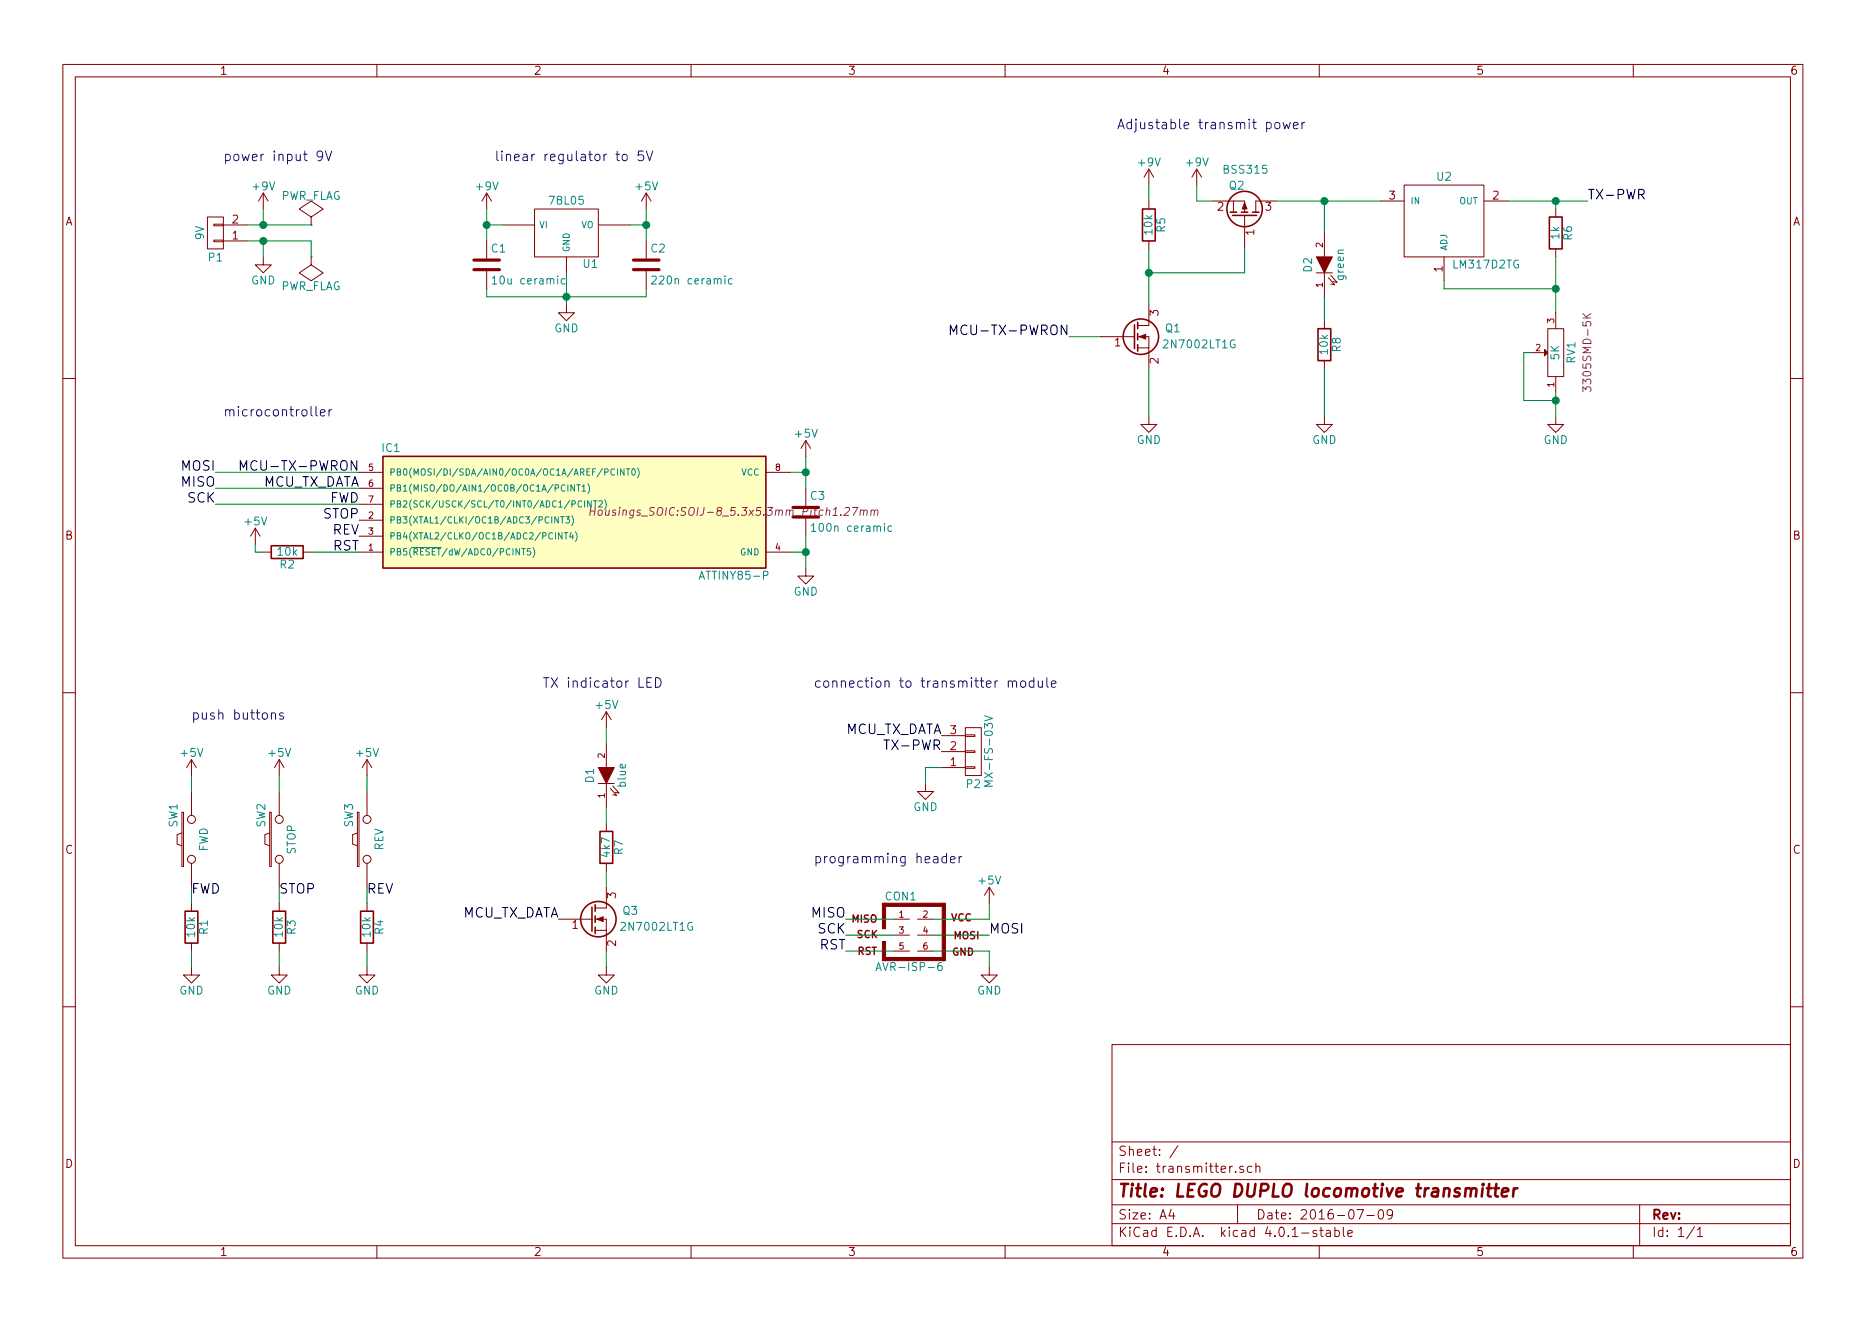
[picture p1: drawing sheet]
<svg xmlns="http://www.w3.org/2000/svg" width="297mm" height="210mm" viewBox="0 0 297 210" stroke-linecap="round" stroke-linejoin="round" font-family="sans-serif">
<g fill="none" stroke="#840000" stroke-width=".16">
<path d="M10 10.3h277v189.9h-277zM12 12.2h273v186.1h-273zM60 10.3v1.9M110 10.3v1.9M160 10.3v1.9M210 10.3v1.9M260 10.3v1.9M33 34.5h2.6v5.1h-2.6zM34 35.7h1.6v.2h-1.6zM34 38.2h1.6v.3h-1.6zM35.6 38.3h3.8M35.6 35.8h3.8"/>
<path d="M41.9 30.7l-.8 1.3M41.9 30.7v2.6M41.9 30.7l.8 1.3M49.5 35.8h.1M49.5 34.5l1.9-1.2-1.9-1.3-1.9 1.3 1.9 1.2v1.3M77.5 30.7v2.6M77.5 38.3v2.8M77.5 30.7l-.8 1.3M77.5 30.7l.7 1.3M80 35.8h5.1M85.1 33.3h10.1v7.6h-10.1zM95.2 35.8h5.1"/>
<path d="M102.9 30.7l-.8 1.3M102.9 30.7v2.6M102.9 38.3v2.8M102.9 30.7l.7 1.3M182.9 26.9v2.6M182.9 32v1.3M182.9 38.3v1.3M182.9 26.9l-.8 1.3M182.9 26.9l.7 1.3M190.5 26.9l-.8 1.3M190.5 26.9v2.6M190.5 26.9l.8 1.3"/>
<path d="M193 32h5.1v1.8M196.3 32v1.8M198.1 34.3v5.3M203.2 32h-3.3v1.8M210.8 37.1v3.8M219.7 32h3.8M223.5 29.5h12.7v11.4h-12.7zM236.2 32h3.8M247.6 33.3v1.2M247.6 39.6v1.3M41.9 40.9v1.3h1.3l-1.3 1.2-1.3-1.2h1.3M49.5 40.9h.1"/>
<path d="M49.5 40.9v1.3l1.9 1.2-1.9 1.3-1.9-1.3 1.9-1.2M77.5 43.2v2.8M90.2 48.5v1.3h1.2l-1.2 1.2-1.3-1.2h1.3M90.2 40.9v2.5M102.9 43.2v2.8M175.3 53.6h5.3M181.1 53.6h1.8v5.1M181.1 55.4h1.8M182.9 48.5v3.3h-1.8M209.5 43.4h2.6M210.8 43.4v3.8M210.8 51v1.3"/>
<path d="M210.8 57.4v1.3M211.5 44.2l1 1.1-.7-.1M211.8 43.8l1.1 1.2-.7-.2M229.9 40.9v3.8M243.8 56.1h2.1M246.4 52.3h2.5v7.6h-2.5zM247.6 49.8v2.5M247.6 59.9v2.6M10 60.2h2M57.1 75.2h3.9M57.1 77.7h3.9M121.9 75.2h3.8"/>
<path d="M128.3 70.1v2.5M128.3 77.7v2.8M128.3 70.1l-.8 1.3M128.3 70.1l.7 1.3M182.9 66.3v1.3h1.2l-1.2 1.2-1.3-1.2h1.3M210.8 66.3v1.3h1.3l-1.3 1.2-1.3-1.2h1.3M247.6 66.3v1.3h1.3l-1.3 1.2-1.2-1.2h1.2M285 60.2h2M40.6 84.1l-.7 1.2M40.6 84.1v2.5M40.6 84.1l.8 1.2M41.9 87.9h1.3"/>
<path d="M48.3 87.9h1.2M57.1 87.9h3.9M57.1 82.8h3.9M57.1 85.3h3.9M57.1 80.3h3.9M121.9 87.9h3.8M128.3 90.4v1.3h1.2l-1.2 1.3-1.3-1.3h1.3M128.3 82.5v2.8M10 110.3h2M96.5 113.3v2.5M96.5 118.4v3.8M96.5 113.3l-.7 1.2"/>
<path d="M96.5 113.3l.8 1.2M149.9 119.6h3.8M149.9 117.1h3.8M153.7 117h1.5v.2h-1.5zM153.7 119.5h1.5v.3h-1.5zM153.7 115.8h2.5v7.6h-2.5zM285 110.3h2M29 129.3h.2v8.6h-.2zM29 132.6l-.8 .2v1.6l.8 .2M30.5 120.9v2.5M30.5 126v3.8M30.5 137.4v3.8"/>
<path d="M30.5 120.9l-.8 1.3M30.5 120.9l.7 1.3M42.9 129.3h.3v8.6h-.3zM42.9 132.6l-.7 .2v1.6l.7 .2M44.4 120.9v2.5M44.4 126v3.8M44.4 137.4v3.8M44.4 120.9l-.7 1.3M44.4 120.9l.8 1.3M56.9 129.3h.2v8.6h-.2zM56.9 132.6l-.8 .2v1.6l.8 .2M58.4 120.9v2.5"/>
<path d="M58.4 126v3.8M58.4 137.4v3.8M58.4 120.9l-.7 1.3M58.4 120.9l.8 1.3M95.2 124.7h2.6M96.5 124.7v3.8M96.5 131.1v1.2M96.5 137.4v1.3M97.2 125.5l1 1.1-.7-.1M97.5 125.1l1.1 1.1-.7-.1M147.3 124.7v1.3h1.3l-1.3 1.2-1.3-1.2h1.3M149.9 122.2h3.8"/>
<path d="M153.7 122h1.5v.3h-1.5zM30.5 153.9v1.3h1.2l-1.2 1.3-1.3-1.3h1.3M30.5 143.8v1.2M30.5 150.1v1.3M44.4 153.9v1.3h1.3l-1.3 1.3-1.2-1.3h1.2M44.4 143.8v1.2M44.4 150.1v1.3M58.4 153.9v1.3h1.3l-1.3 1.3-1.3-1.3h1.3M58.4 143.8v1.2M58.4 150.1v1.3M88.9 146.3h5.3M94.7 146.3h1.8v5.1"/>
<path d="M94.7 148.1h1.8M96.5 153.9v1.3h1.3l-1.3 1.3-1.3-1.3h1.3M96.5 141.2v3.3h-1.8M142.2 146.3h2.6M142.2 148.8h2.6M142.2 151.4h2.6M146 146.3h2.6M146 148.8h2.6M146 151.4h2.6M157.5 153.9v1.3h1.2l-1.2 1.3-1.3-1.3h1.3M157.5 141.2l-.8 1.3M157.5 141.2v2.6"/>
<path d="M157.5 141.2l.7 1.3M10 160.2h2M177 166.3h108v32h-108zM285 160.2h2M60 198.3v1.9M110 198.3v1.9M160 198.3v1.9M177 194.8h108M177 191.8h108M177 187.8h108M177 181.8h108M186.4 192.5l-.3 1h.9"/>
<path d="M186.8 193v1M187.5 182.3l-1.3 2M197 191.8v3M197.9 185.7a.37 .37 0 0 0-.6 .1l.1 .2 .5 .2 .1 .1-.2 .3-.5-.1M199.3 185.7l-.5-.1-.2 .3v.6l.2 .1 .5-.1M199.9 185.7l.2-.1 .4 .1 .1 .9M199.9 185.1v1.5M209.6 195.9a.37 .37 0 0 0-.6 .1l.1 .3 .5 .1 .1 .1-.3 .3-.4-.1M210 198.3v1.9M210.1 195.8h.5M210.3 195.3v1.3l.3 .2M211.2 195.9h.5l.1 .9"/>
<path d="M211.8 196.2l-.5 .1-.2 .2 .1 .2 .1 .1 .5-.1M212.5 195.9a.48 .48 0 0 1 .6 .1v.7a.48 .48 0 0 1-.6 0M212.5 195.3v1.5M213.8 195.3v1.3l.2 .2M214.6 196.3l.7-.1-.1-.3-.4-.1-.2 .2v.7h.6M216 192.5h1l-.6 1.5M217.6 193.5h1.1M219.5 192.7a.35 .35 0 0 1 .4-.2 .35 .35 0 0 1 .3 .3 .77 .77 0 0 1-.5 1.2l-.2-.1a1.2 1.2 0 0 1 0-1.2zM221.7 193.2l-.3 .3h-.3l-.3-.3v-.4l.2-.2 .4-.1 .2 .2a1.19 1.19 0 0 1-.2 1.2l-.4 .1M260 198.3v1.9M261 191.8v6.5M269.7 195.2l-1.2 2"/>
<path d="M270.2 195.8l.4-.5v1.5M270.2 196.8h.8"/>
<circle cx="30.5" cy="130.4" r=".63"/>
<circle cx="30.5" cy="136.8" r=".63"/>
<circle cx="44.4" cy="130.4" r=".63"/>
<circle cx="44.4" cy="136.8" r=".63"/>
<circle cx="58.4" cy="130.4" r=".63"/>
<circle cx="58.4" cy="136.8" r=".63"/>
</g>
<path d="M236.1 188.4l-.1 .1 .1 .1 .1-.1-.1-.1v.2M236.7 189.1h.8M237.1 188.4l-.2 1.8v.1l.4 .1M237.8 189.1h.8M238.2 188.4l-.2 1.8 .1 .1 .4 .1M239.1 189.8l1-.2-.1-.4-.6-.1-.3 .3-.1 .8 .1 .1 .2 .1 .6-.1M241 189.1l-.2 1.3M241.6 189.1a.54 .54 0 0 0-.7 .4" fill="none" stroke="#840000" stroke-width=".41"/>
<path d="M151.3 53.3v-1.6l.5 1.1 .5-1.1v1.6M38.3 74.8v-1.5l.5 1.1 .5-1.1v1.5" fill="none" stroke="#000" stroke-width=".16"/>
<g fill="none" stroke="#840000" stroke-width=".25">
<path d="M181.9 33.3h2v5h-2zM195.8 33.8h1M196.2 34.3h3.8M197.6 33.8h1M199.4 33.8h1M246.6 34.5h2.1v5.1h-2.1zM180.6 51.7v3.8M181.1 51.3v1M181.1 53.1v1M181.1 54.9v1M209.8 52.3h2v5.1h-2zM61 72.6h60.9v17.8h-60.9z"/>
<path d="M43.2 86.9h5.1v2h-5.1zM95.5 132.3h2v5.1h-2zM29.5 145h2v5.1h-2zM43.4 145h2.1v5.1h-2.1zM57.4 145h2v5.1h-2zM94.2 144.4v3.8M94.7 144v1M94.7 145.8v1M94.7 147.6v1"/>
<circle cx="198.1" cy="33.3" r="2.82"/>
<circle cx="181.6" cy="53.6" r="2.82"/>
<circle cx="95.2" cy="146.3" r="2.82"/>
</g>
<g fill="#840000" stroke="#840000" stroke-width=".16">
<path d="M198.1 32.3l.4 1h-.8z"/>
<path d="M245.9 55.6l.5 .5-.5 .5z"/>
<path d="M181.4 53.6l1-.4v.8z"/>
<path d="M140.8 152.4h9.4v.5h-9.4z"/>
<path d="M140.8 143.8h9.2v.5h-9.2z"/>
<path d="M140.5 149.9h.5v3h-.5z"/>
<path d="M140.5 143.8h.5v4h-.5z"/>
<path d="M150 143.8h.5v9.1h-.5z"/>
<path d="M209.5 40.9h2.6l-1.3 2.5z"/>
<path d="M95.2 122.2h2.6l-1.3 2.5z"/>
<path d="M95 146.3l1-.4v.8z"/>
</g>
<g fill="none" stroke="#008400" stroke-width=".16">
<path d="M39.4 38.3h10.1v2.6M39.4 35.8h10.1M41.9 33.3v2.5M41.9 38.3v2.6M77.5 35.8h2.5M77.5 33.3v5M100.3 35.8h2.6M102.9 33.3v5M182.9 29.5v2.5M182.9 39.6v8.9M190.5 29.5v2.5h2.5M198.1 39.6v3.8h-15.2"/>
<path d="M203.2 32h16.5M210.8 32v5.1M240 32h12.7M247.6 32v1.3M77.5 46v1.2h25.4v-1.2M90.2 43.4v5.1M170.2 53.6h5.1M182.9 58.7v7.6M210.8 47.2v3.8M210.8 58.7v7.6M229.9 44.7v1.3h17.7M243.8 56.1h-1.2v7.6h5"/>
<path d="M247.6 40.9v8.9M34.3 75.2h22.8M34.3 77.7h22.8M125.7 75.2h2.6M128.3 72.6v5.1M247.6 62.5v3.8M34.3 80.3h22.8M40.6 86.6v1.3h1.3M49.5 87.9h7.6M125.7 87.9h2.6M128.3 85.3v5.1M96.5 115.8v2.6"/>
<path d="M30.5 123.4v2.6M44.4 123.4v2.6M58.4 123.4v2.6M96.5 128.5v2.6M96.5 138.7v2.5M149.9 122.2h-2.6v2.5M30.5 141.2v2.6M30.5 151.4v2.5M44.4 141.2v2.6M44.4 151.4v2.5M58.4 141.2v2.6M58.4 151.4v2.5"/>
<path d="M96.5 151.4v2.5M134.6 151.4h7.6M134.6 146.3h7.6M134.6 148.8h7.6M148.6 151.4h8.9v2.5M148.6 148.8h8.9M157.5 143.8v2.5h-8.9"/>
</g>
<g fill="none" stroke="#840084" stroke-width=".16">
<path d="M252 49.9l.7 .7M253.2 49.9l-.7 .5M252 62.4v-.8l.5 .4 .1-.4h.5l.1 .2v.4l-.1 .2M94 81.4h.7M94.1 80.8l-.2 1.2M94.8 80.8l-.2 1.2M95.3 81.3l.4-.1 .2 .2v.4l-.3 .2-.4-.1zM135.7 80.8h.9l-.8 1.2M137 81.3l.2-.1h.3l-.1 .8M137 81.2l-.1 .8M137.5 81.4l.2-.2h.2l.2 .2-.1 .6M138.7 81.3l.2-.1h.3l-.1 .8"/>
<path d="M138.7 81.2l-.1 .8M139.2 81.4l.2-.2h.2l.2 .2-.1 .6"/>
</g>
<g fill="#008400" stroke="#008400" stroke-width=".25">
<circle cx="247.7" cy="46" r=".51"/>
<circle cx="247.7" cy="63.7" r=".51"/>
<circle cx="247.7" cy="32" r=".51"/>
<circle cx="128.3" cy="87.9" r=".51"/>
<circle cx="182.9" cy="43.4" r=".51"/>
<circle cx="41.9" cy="35.8" r=".51"/>
<circle cx="128.3" cy="75.2" r=".51"/>
<circle cx="77.5" cy="35.8" r=".51"/>
<circle cx="90.2" cy="47.2" r=".51"/>
<circle cx="102.9" cy="35.8" r=".51"/>
<circle cx="41.9" cy="38.3" r=".51"/>
<circle cx="210.8" cy="32" r=".51"/>
</g>
<path d="M61 72.6h60.9v17.8h-60.9z" fill="#ffffc2" stroke="#ffffc2" stroke-width=".16"/>
<g fill="none" stroke="#008484" stroke-width=".16">
<path d="M78.4 44.3l.3-.4v1.3M78.4 45.2h.7M89.9 44.4l-.3-.1-.3 .3 .1 .5h.5M103.8 44l.4-.1 .2 .1 .1 .3-.8 .9h.8M116.5 44.4l-.3-.1-.2 .3 .1 .5h.4M89.9 77.3a.4 .4 0 0 0-.5 0 .4 .4 0 0 0-.1 .4l.2 .4 .3 .1 .1-.1M90.4 77.2v1M91.4 77.2v1l-.5-1v1M91.8 77.2h.6M92.1 77.2v1M92.6 79.8a.4 .4 0 0 0-.5 0 .4 .4 0 0 0-.1 .5l.2 .4h.2l.2-.1M92.7 77.5l.2-.3v1"/>
<path d="M92.7 78.2h.5M93.1 79.7v1M93.6 77a1.2 1.2 0 0 1 0 1.6M94.1 79.7v1l-.6-1v1M94.5 79.7h.5M94.7 79.7v1M95.3 79.8l.4-.1 .2 .1v.2l-.6 .7h.6M96.2 79.5a1.2 1.2 0 0 1 0 1.6M96.3 75.2l.4-.1v-.4l-.4-.1v1M97.8 74.7a.4 .4 0 0 0-.5 0 .4 .4 0 0 0-.1 .5l.2 .4h.3l.1-.1M98.3 74.6v1M99.3 74.6v1l-.5-1v1"/>
<path d="M99.7 74.6h.6M100 74.6v1M100.7 74.7l.1-.1a.55 .55 0 0 1 .3 .5 .55 .55 0 0 1-.3 .5 .71 .71 0 0 1-.1-.9zM101.5 74.5a1.2 1.2 0 0 1 0 1.5M65.7 87.1h4.5M83.1 87.3h.5M83.3 87.3v1M84.5 87.3h-.5l-.1 .5 .1-.1 .4 .1 .1 .4-.2 .1-.4-.1M84.8 87.2a1.2 1.2 0 0 1 0 1.5M87.8 82.2v1.1M88.4 84.8v1M88.9 82.2v1.1l-.6-1.1v1.1"/>
<path d="M89.2 82.2h.6M89.5 84.8v1l-.6-1v1M89.5 82.2v1.1M89.8 84.8h.6M90 82.2h.7l-.4 .4 .3 .1v.5l-.1 .1-.5-.1M90.1 84.8v1M90.9 84.7l-.2 .8h.6M91 82.1a1.2 1.2 0 0 1 0 1.5M91 80.2h.5v-.4l-.5-.1v1M91.2 85.1v.7M91.6 84.6a1.2 1.2 0 0 1 0 1.6M129.2 83.7l.3-.4v1.3"/>
<path d="M129.2 84.6h.7M141.9 83.8l-.3-.1-.2 .3 .1 .5h.4M156.7 113.9l1.3 .4-1.3 .5M158 124.3h-1.3l.9 .4-.9 .4h1.3M139.4 154.5l.5-1.3 .4 1.3M139.6 154.1h.6M149.9 153.2a.47 .47 0 0 0-.6 .5l.1 .7 .4 .1 .1-.1 .1-.5-.1-.2h-.4l-.2 .2"/>
</g>
<path d="M75.4 42.9h4.1M75.4 41.4h4.1M100.8 42.9h4.1M100.8 41.4h4.1M126.2 82.3h4.1M126.2 80.8h4.1" fill="none" stroke="#840000" stroke-width=".51"/>
<g fill="none" stroke="#0000c2" stroke-width=".16">
<path d="M203 19.6a.42 .42 0 0 1 .4-.1 .42 .42 0 0 1 .3 .3v.5a.42 .42 0 0 1-.8-.1zM204.2 19.5l.3 1 .3-.7 .3 .7 .3-1M205.9 20l.7-.2v-.2l-.5-.1-.2 .2 .1 .7h.6M207.3 19.5v1M207.7 19.5l-.3 .1-.1 .2M51.4 24.7a.48 .48 0 0 1-.5 .3 .48 .48 0 0 1-.4-.3v-.5a.48 .48 0 0 1 .8 0 1 1 0 0 1-.4 1.4h-.3M51.8 24l.5 1.6 .5-1.6M99.2 24.6a.42 .42 0 0 1 .6 .3v.5a.42 .42 0 0 1-.8-.1v-.4zM102.4 24h-.7l-.1 .8 .2-.2 .5 .1 .2 .2v.4l-.3 .3h-.4l-.2-.2M102.9 24l.5 1.6 .5-1.6M50.3 64.7v1.3l.2 .2M51 65.7l.7-.1v-.3l-.5-.1-.2 .2 .1 .7h.6"/>
<path d="M52.4 65.2v1M52.8 65.2l-.3 .1-.1 .2M43.2 113.6a.38 .38 0 0 1 .7 .1v.8M45.1 113.5h-.4l-.2 .2 .1 .2 .5 .1v.4h-.6M103 108.6h.5M103.7 107.9h-.7v1.5h.7M104.3 107.9a.77 .77 0 0 1 .9 .7 .77 .77 0 0 1-.9 .8zM160.5 108.5a.38 .38 0 0 1 .7 .1v.8M161.2 108.6a.35 .35 0 0 1 .3-.2 .35 .35 0 0 1 .3 .2v.8M162.5 108.5a.42 .42 0 0 1 .5-.1 .42 .42 0 0 1 .3 .3l-.1 .5a.42 .42 0 0 1-.7-.1zM164.6 108.5a.48 .48 0 0 0-.7 0l-.1 .6a.48 .48 0 0 0 .8 .2M164.6 107.9v1.5"/>
<path d="M165.3 108.4v.8a.38 .38 0 0 0 .6 0M165.9 108.4v1M166.6 107.9v1.3l.3 .2M167.4 108.9l.7-.2-.1-.2-.4-.1-.2 .2v.7h.6M150.7 136.4a.48 .48 0 0 0-.7 .1l-.1 .6a.48 .48 0 0 0 .8 .2M150.7 135.8v1.5M151.3 136.8l.7-.1v-.3l-.5-.1-.2 .2 .1 .8h.6M152.7 136.3v1M153.1 136.3l-.3 .1-.1 .2"/>
</g>
<text font-size="2.8" fill="#840000" x="178" y="190.5">Title: LEGO DUPLO locomotive transmitter</text>
<g font-size="2.1" fill="#0000c2">
<text x="177.8" y="20.6">Adjustable transmit power</text>
<text x="35.6" y="25.6">power input 9V</text>
<text x="78.7" y="25.6">linear regulator to 5V</text>
<text x="35.6" y="66.3">microcontroller</text>
<text x="86.4" y="109.5">TX indicator LED</text>
<text x="129.5" y="109.5">connection to transmitter module</text>
<text x="30.5" y="114.5">push buttons</text>
<text x="129.5" y="137.4">programming header</text>
</g>
<g font-size="2.1">
<text x="252.7" y="31.7">TX-PWR</text>
<text x="153.1" y="53.3">MCU-TX-PWRON</text>
<text x="28.9" y="77.5">MISO</text>
<text x="28.9" y="74.9">MOSI</text>
<text x="40.1" y="74.9">MCU-TX-PWRON</text>
<text x="41.4" y="77.5">MCU_TX_DATA</text>
<text x="29.8" y="80">SCK</text>
<text x="51.4" y="82.5">STOP</text>
<text x="52.3" y="80">FWD</text>
<text x="52.8" y="85.1">REV</text>
<text x="52.9" y="87.6">RST</text>
<text x="134.1" y="116.8">MCU_TX_DATA</text>
<text x="141.5" y="119.4">TX-PWR</text>
<text x="30.5" y="142.2">FWD</text>
<text x="44.4" y="142.2">STOP</text>
<text x="58.4" y="142.2">REV</text>
<text x="73.1" y="146">MCU_TX_DATA</text>
<text x="129.2" y="146">MISO</text>
<text x="130.1" y="148.6">SCK</text>
<text x="157.5" y="148.6">MOSI</text>
<text x="130.4" y="151.1">RST</text>
</g>
<g font-size="2.1" fill="#840000">
<text x="178" y="184">Sheet: /</text>
<text x="178" y="186.7">File: transmitter.sch</text>
<text x="178" y="196.9">KiCad E.D.A. kicad 4.0.1-stable</text>
<text x="178" y="194.1">Size: A4</text>
<text x="200" y="194.1">Date: 2016-07-09</text>
<text x="263" y="194.1">Rev:</text>
<text x="263" y="196.9">Id: 1/1</text>
</g>
<g font-size="1.8" fill="#840000">
<text x="35" y="11.9">1</text>
<text x="85" y="11.9">2</text>
<text x="135" y="11.9">3</text>
<text x="185" y="11.9">4</text>
<text x="235" y="11.9">5</text>
<text x="285" y="11.9">6</text>
<text x="10.4" y="35.9">A</text>
<text x="37" y="35.6">2</text>
<text x="193.8" y="33.5">2</text>
<text x="201.4" y="33.5">3</text>
<text x="221.1" y="31.7">3</text>
<text x="237.6" y="31.7">2</text>
<text x="285.4" y="35.9">A</text>
<text x="37" y="38.1">1</text>
<text x="199.6" y="37.4" transform="rotate(-90 199.6 37.4)">1</text>
<text x="229.6" y="43.3" transform="rotate(-90 229.6 43.3)">1</text>
<text x="184.4" y="50.3" transform="rotate(-90 184.4 50.3)">3</text>
<text x="177.4" y="55.1">1</text>
<text x="184.4" y="57.9" transform="rotate(-90 184.4 57.9)">2</text>
<text x="10.4" y="85.9">B</text>
<text x="285.4" y="85.9">B</text>
<text x="151.3" y="119.4">2</text>
<text x="151.3" y="116.8">3</text>
<text x="151.3" y="121.9">1</text>
<text x="10.4" y="135.9">C</text>
<text x="285.4" y="135.9">C</text>
<text x="98" y="143" transform="rotate(-90 98 143)">3</text>
<text x="91.1" y="147.8">1</text>
<text x="98" y="150.6" transform="rotate(-90 98 150.6)">2</text>
<text x="10.4" y="185.9">D</text>
<text x="285.4" y="185.9">D</text>
<text x="35" y="199.9">1</text>
<text x="85" y="199.9">2</text>
<text x="135" y="199.9">3</text>
<text x="185" y="199.9">4</text>
<text x="235" y="199.9">5</text>
<text x="285" y="199.9">6</text>
</g>
<g font-size="1.8" fill="#008484">
<text x="181.3" y="26.5">+9V</text>
<text x="188.9" y="26.5">+9V</text>
<text x="195" y="27.6">BSS315</text>
<text x="228.8" y="28.7">U2</text>
<text x="40.3" y="30.3">+9V</text>
<text x="44.6" y="31.8">PWR_FLAG</text>
<text x="75.9" y="30.3">+9V</text>
<text x="87.7" y="32.6">78L05</text>
<text x="101.3" y="30.3">+5V</text>
<text x="195.7" y="30.2">Q2</text>
<text x="32.5" y="38.1" transform="rotate(-90 32.5 38.1)">9V</text>
<text x="33.2" y="41.6">P1</text>
<text x="78.2" y="40.2">C1</text>
<text x="103.6" y="40.2">C2</text>
<text x="183.4" y="37.3" transform="rotate(-90 183.4 37.3)">10k</text>
<text x="185.5" y="36.9" transform="rotate(-90 185.5 36.9)">R5</text>
<text x="248.2" y="38" transform="rotate(-90 248.2 38)">1k</text>
<text x="250.2" y="38.2" transform="rotate(-90 250.2 38.2)">R6</text>
<text x="40" y="45.3">GND</text>
<text x="44.6" y="46.2">PWR_FLAG</text>
<text x="79" y="45.3">10u ceramic</text>
<text x="92.9" y="42.6">U1</text>
<text x="104.5" y="45.3">220n ceramic</text>
<text x="208.8" y="43.3" transform="rotate(-90 208.8 43.3)">D2</text>
<text x="213.9" y="44.5" transform="rotate(-90 213.9 44.5)">green</text>
<text x="231.4" y="42.7">LM317D2TG</text>
<text x="88.2" y="52.9">GND</text>
<text x="185.5" y="52.9">Q1</text>
<text x="185.5" y="55.4">2N7002LT1G</text>
<text x="211.4" y="56.3" transform="rotate(-90 211.4 56.3)">10k</text>
<text x="213.4" y="56" transform="rotate(-90 213.4 56)">R8</text>
<text x="248.2" y="57.2" transform="rotate(-90 248.2 57.2)">5K</text>
<text x="250.7" y="57.8" transform="rotate(-90 250.7 57.8)">RV1</text>
<text x="60.9" y="71.9">IC1</text>
<text x="126.7" y="69.6">+5V</text>
<text x="180.9" y="70.7">GND</text>
<text x="208.9" y="70.7">GND</text>
<text x="245.7" y="70.7">GND</text>
<text x="39" y="83.6">+5V</text>
<text x="129" y="79.5">C3</text>
<text x="44.2" y="88.4">10k</text>
<text x="129.9" y="84.6">100n ceramic</text>
<text x="44.6" y="90.5">R2</text>
<text x="111.8" y="92.2">ATTINY85-P</text>
<text x="126.3" y="94.8">GND</text>
<text x="94.9" y="112.8">+5V</text>
<text x="28.9" y="120.4">+5V</text>
<text x="42.8" y="120.4">+5V</text>
<text x="56.8" y="120.4">+5V</text>
<text x="94.5" y="124.6" transform="rotate(-90 94.5 124.6)">D1</text>
<text x="99.6" y="125.2" transform="rotate(-90 99.6 125.2)">blue</text>
<text x="153.9" y="125.4">P2</text>
<text x="158" y="124.3" transform="rotate(-90 158 124.3)">MX-FS-03V</text>
<text x="28.2" y="131.7" transform="rotate(-90 28.2 131.7)">SW1</text>
<text x="42.2" y="131.7" transform="rotate(-90 42.2 131.7)">SW2</text>
<text x="56.2" y="131.7" transform="rotate(-90 56.2 131.7)">SW3</text>
<text x="145.4" y="129.1">GND</text>
<text x="33.1" y="135.6" transform="rotate(-90 33.1 135.6)">FWD</text>
<text x="47" y="136" transform="rotate(-90 47 136)">STOP</text>
<text x="61" y="135.4" transform="rotate(-90 61 135.4)">REV</text>
<text x="97.1" y="136.3" transform="rotate(-90 97.1 136.3)">4k7</text>
<text x="99.1" y="136" transform="rotate(-90 99.1 136)">R7</text>
<text x="140.9" y="143.3">CON1</text>
<text x="155.9" y="140.8">+5V</text>
<text x="31" y="149" transform="rotate(-90 31 149)">10k</text>
<text x="33.1" y="148.7" transform="rotate(-90 33.1 148.7)">R1</text>
<text x="45" y="149" transform="rotate(-90 45 149)">10k</text>
<text x="47" y="148.7" transform="rotate(-90 47 148.7)">R3</text>
<text x="59" y="149" transform="rotate(-90 59 149)">10k</text>
<text x="61" y="148.7" transform="rotate(-90 61 148.7)">R4</text>
<text x="99.2" y="145.6">Q3</text>
<text x="99.2" y="148.1">2N7002LT1G</text>
<text x="140.4" y="154.5">AVR-ISP-6</text>
<text x="28.5" y="158.3">GND</text>
<text x="42.5" y="158.3">GND</text>
<text x="56.5" y="158.3">GND</text>
<text x="94.6" y="158.3">GND</text>
<text x="155.5" y="158.3">GND</text>
</g>
<g font-size="1.8" fill="#840084">
<text x="253.3" y="61.5" transform="rotate(-90 253.3 61.5)">3305SMD-5K</text>
<text x="96.1" y="82.1">Housings_SOIC:SOIJ-8_5.3x5.3mm_Pitch1.27mm</text>
</g>
<g font-size="1.6" fill="#840000">
<text x="135.6" y="146.8">MISO</text>
<text x="136.4" y="149.3">SCK</text>
<text x="151.4" y="146.6">VCC</text>
<text x="151.8" y="149.5">MOSI</text>
<text x="136.5" y="152">RST</text>
<text x="151.5" y="152.1">GND</text>
</g>
<g font-size="1.4" fill="#008484">
<text x="224.5" y="32.5">IN</text>
<text x="232.2" y="32.5">OUT</text>
<text x="85.9" y="36.3">VI</text>
<text x="90.7" y="40.1" transform="rotate(-90 90.7 40.1)">GND</text>
<text x="92.4" y="36.3">VO</text>
<text x="230.4" y="39.9" transform="rotate(-90 230.4 39.9)">ADJ</text>
<text x="62" y="75.7">PB0(MOSI/DI/SDA/AIN0/OC0A/OC1A/AREF/PCINT0)</text>
<text x="117.9" y="75.7">VCC</text>
<text x="62" y="83.3">PB3(XTAL1/CLKI/OC1B/ADC3/PCINT3)</text>
<text x="62" y="78.2">PB1(MISO/DO/AIN1/OC0B/OC1A/PCINT1)</text>
<text x="62" y="80.8">PB2(SCK/USCK/SCL/T0/INT0/ADC1/PCINT2)</text>
<text x="62" y="88.4">PB5(RESET/dW/ADC0/PCINT5)</text>
<text x="62" y="85.8">PB4(XTAL2/CLKO/OC1B/ADC2/PCINT4)</text>
<text x="117.8" y="88.4">GND</text>
</g>
<g font-size="1.4" fill="#840000">
<text x="210.6" y="39.4" transform="rotate(-90 210.6 39.4)">2</text>
<text x="210.6" y="45.7" transform="rotate(-90 210.6 45.7)">1</text>
<text x="247.4" y="51.4" transform="rotate(-90 247.4 51.4)">3</text>
<text x="244.5" y="55.9">2</text>
<text x="247.4" y="61.6" transform="rotate(-90 247.4 61.6)">1</text>
<text x="58.7" y="74.9">5</text>
<text x="58.7" y="77.5">6</text>
<text x="123.4" y="74.9">8</text>
<text x="58.7" y="82.5">2</text>
<text x="58.7" y="80">7</text>
<text x="58.7" y="87.6">1</text>
<text x="58.7" y="85.1">3</text>
<text x="123.4" y="87.6">4</text>
<text x="96.3" y="120.6" transform="rotate(-90 96.3 120.6)">2</text>
<text x="96.3" y="127" transform="rotate(-90 96.3 127)">1</text>
<text x="143.1" y="146">1</text>
<text x="143.1" y="148.6">3</text>
<text x="146.9" y="146">2</text>
<text x="146.9" y="148.6">4</text>
<text x="143.1" y="151.1">5</text>
<text x="146.9" y="151.1">6</text>
</g>
</svg>
